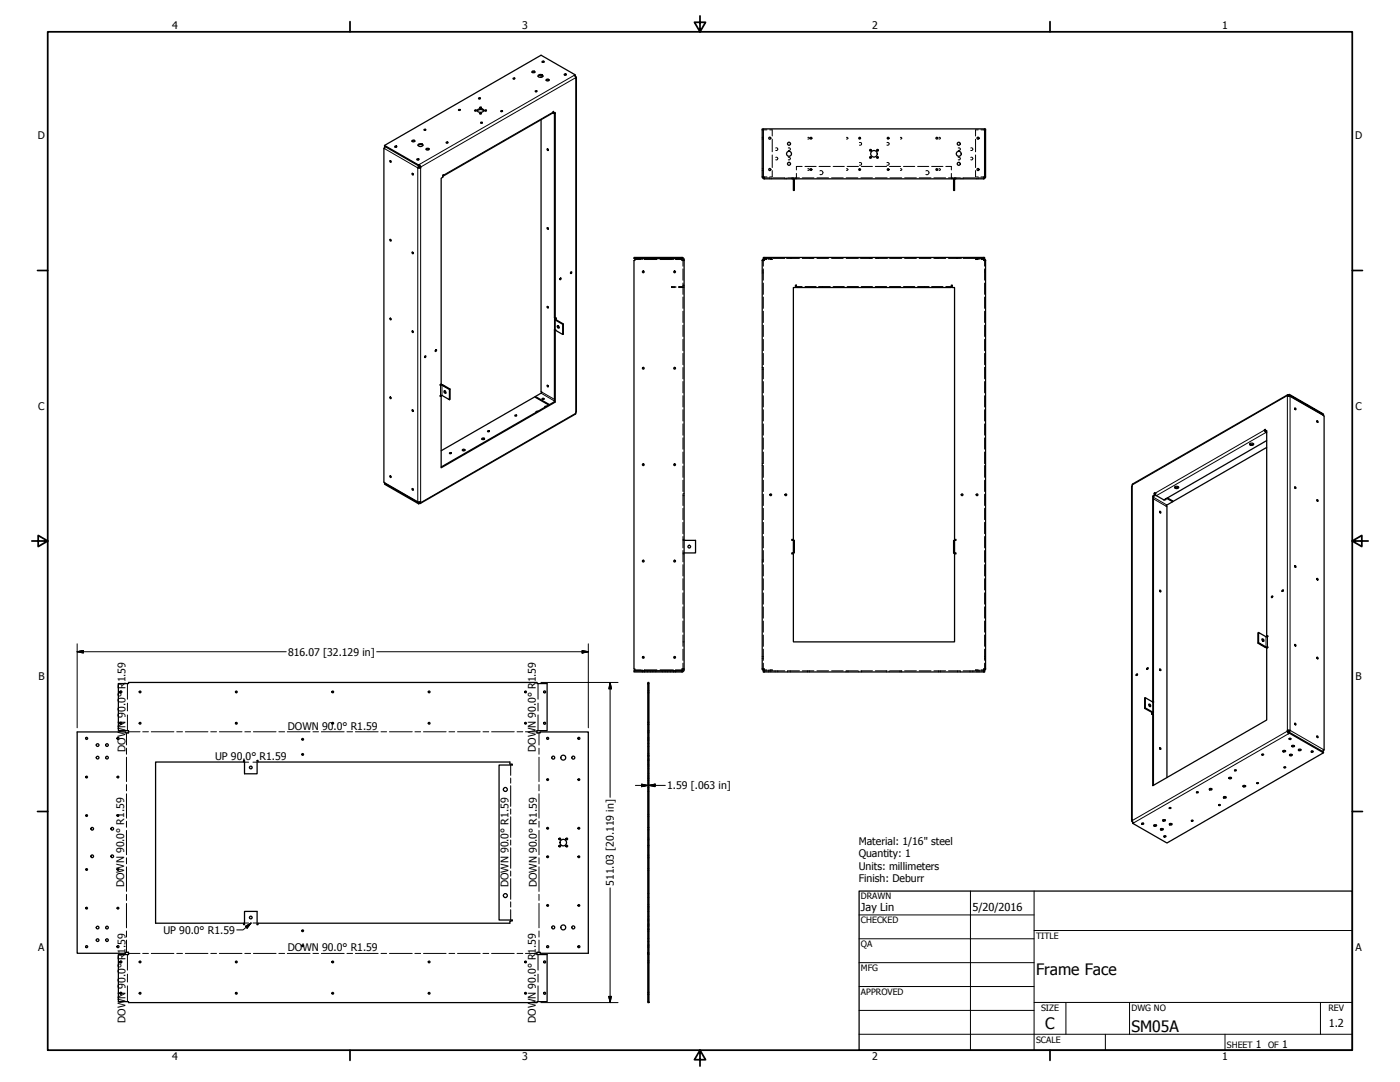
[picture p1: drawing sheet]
<svg xmlns="http://www.w3.org/2000/svg" width="559mm" height="432mm" viewBox="0 0 559 432" stroke-linecap="round" stroke-linejoin="round" font-family="sans-serif">
<!-- layer: Visible (ANSI) -->
<g fill="none" stroke="#000" stroke-width=".51">
<path d="M191.1 39.4h.5M191.1 39.1l.6 .1a.35 .35 0 0 1-.3 .3 .35 .35 0 0 1-.4-.3zM204.8 31.2h.7a.35 .35 0 0 1-.4 .4 .35 .35 0 0 1-.3-.4zM204.9 31.5h.5M212.3 28.6a.54 .54 0 0 1 .7-.3 .54 .54 0 0 1 .4 .7h-.9zM212.3 28.8h1.2M213.7 36.6h.5M214.8 30.5a1.29 1.29 0 0 1 1.9 0M214.8 30a.96 .96 0 0 1 1.1-.4 .96 .96 0 0 1 .7 .9 .98 .98 0 0 1-1.1 .4 .98 .98 0 0 1-.7-.9zM216 30.1v.8M216.4 24.5l.6-.1a.36 .36 0 0 1-.2 .5 .36 .36 0 0 1-.5-.3zM216.5 24.8h.5"/>
<path d="M218 32.1l.6-.2 .5 .2M218.1 31.7l1 .1a.52 .52 0 0 1-.5 .5 .52 .52 0 0 1-.5-.6zM225.3 29.9h.6zM229.6 29.8l-13.6-7.8-62.5 36M229.8 31v.4M153.2 59.2v133.2l.5 .5M153.8 58.5l-.3 .8-.3-.1 .3-.1M157.7 58.7h.6M157.7 58.3h.5a.36 .36 0 0 1-.2 .4 .36 .36 0 0 1-.5-.2zM164.4 56.1a.7 .7 0 0 1 1.2 .3 .7 .7 0 0 1-1.2-.3zM164.5 56.5h1M166.9 58a1.37 1.37 0 0 1 1.9 0"/>
<path d="M166.9 57.7a1.21 1.21 0 0 1 1.9 .3 1.15 1.15 0 0 1-2-.2zM169.4 51.9h.5M170.1 59.4a.58 .58 0 0 1 .6-.3 .58 .58 0 0 1 .4 .7l-.7 .1zM170.1 59.7h1.1M178.2 57h.5M183.1 44h.5M183.1 43.7h.5l.1 .2-.6 .2zM189.5 44.3h.6M190.6 44.3a1.63 1.63 0 0 1 2.4 0M190.6 43.8a1.34 1.34 0 0 1 1.4-.5 1.34 1.34 0 0 1 1 1 1.49 1.49 0 0 1-2.5-.3zM191.5 43.1h.5M191.5 45.4h.5"/>
<path d="M191.8 48.9l.5-.1 .2 .2-.5 .1zM192 49.1h.5M193.5 44.3h.6M199.9 44.3h.7a.35 .35 0 0 1-.4 .3 .35 .35 0 0 1-.3-.3zM200 44.5h.5M216 47.8v108.5l.2 .3-2.5 1.6v.4l5.3 3M218.6 59.4l-.3 .2 .1 .3h.5l-.3-.5 .3 .5M220.7 44.8l-.2 .3M221 45.3l.6-.4v82.2l.4-.3-.1 .4M221.3 45.1v81.8M304.2 51.8v18.8h.5M304.2 51.8h.5"/>
<path d="M304.7 51.4h-.5v.4M393 51.4h.4v.4h-.4M393 51.4v19.2h-.4v.8h-87.5M393 51.4h-88.3v19.2M393.4 51.8v18.8h-.4M155.7 64.1l.4 .3-.1 .4-.4-.4zM155.9 64.1l.2 .5M164.7 69.2l-.3 .1 .1 .4h.5l-.3-.5 .3 .5M166.4 63.5h.8a.39 .39 0 0 1-.4 .3 .39 .39 0 0 1-.4-.3zM167.1 65.8l-13.6-7.8v.4l13.6 7.8M167.1 63.8h-.6h.6M167.3 66h.1"/>
<path d="M167.6 66.2l-.3 .2M167.6 66.5v.4M167.9 66.7v.3M176.7 70.7l-.6 .4v82.1M304.2 70.6l.3 .5 .5 .3M304.6 70.6l.4 .4M304.7 70.6h.4v.8M316.3 71.4l.4 .4M316.7 71.8v4.2h.4v-4.2M316.9 71.4l.2 .4M380.6 71.8v4.2h.4v-4.2M380.7 71.4l-.1 .4"/>
<path d="M381.4 71.4l-.4 .4M393 70.6l-.4 .4M393.4 70.6l-.3 .5-.5 .3M155.7 95.5l.4 .3-.1 .4-.4-.4zM155.9 95.6l.2 .4M218.6 90.9l-.3 .1 .1 .3h.5l-.3-.4 .3 .4M164.7 100.6l-.3 .2 .1 .3h.5l-.3-.5 .3 .5M223.7 111l-.2 .4 .4-.5-.1 .6-.3-.1M227.8 108.6h.4l-.2 .6-.3-.1zM228 108.5l-.3 .5M272.2 102.7h-19.2v.4h19.2M272.2 102.7v.4"/>
<path d="M272.3 103.1l.4 .4M272.3 102.7l.5 .3 .2 .5v163.8l-.2 .6-.5 .3M272.6 103.6v.3M273 103.9h-.8v-.7h-18.8v.7h-.4v163.1h.4v.7h18.8v-.7h.8M304.2 103.9v163.1M305 103.6l-.4 .4M305 103.2l-.5 .2-.3 .6M305.1 103.1h-.4v-.4h.4v.9M305.1 103.6v.3h-.9M305.1 102.7h87.5M392.6 103.6l.4 .4M392.6 103.2l.6 .2 .2 .6"/>
<path d="M392.6 102.7h.4v.4h-.4M392.6 102.7v1.2h.8M393.4 103.9v163.1M155.6 127a.34 .34 0 0 1 .5 .2 .34 .34 0 0 1-.2 .4zM155.9 127l.2 .4M164.5 132.1l.4 .2-.1 .4zM164.7 132.1l.3 .4M174 139.6l-.3 .5 .4-.5a.36 .36 0 0 1 .1 .4 .36 .36 0 0 1-.5 .2v-.1M218.4 122.3l.4 .3v.3zM218.6 122.4l.3 .3M221.3 131.6v28.7l-45.2 26.1M221.6 127.7l3 1.7 .3-.1"/>
<path d="M221.9 127.6l3 1.7v4l-.3 .2-3-1.7v28.7l-45.5 26.2v-28.7M222.5 130a.53 .53 0 0 1 .6 .3 .53 .53 0 0 1-.2 .6l-.5-.4zM222.7 129.9l.5 .9M224.6 129.4v4.1M155.7 158.4l.4 .3-.2 .4-.3-.3zM155.9 158.5l.2 .4M169.7 142l.3 .3-.4 .4zM169.7 142l-.2 .5M176.7 153.5l2.9 1.8-.2 .1-3-1.7M177.2 156.1a.5 .5 0 0 1 .7 .2 .5 .5 0 0 1-.2 .7zM177.5 156l.5 .8M179.4 155.4v4.1l-3-1.7"/>
<path d="M179.6 155.3v4.1l-.2 .1M216.5 159.4h.5zM216.5 159h.5a.36 .36 0 0 1-.2 .4 .36 .36 0 0 1-.5-.2zM218.6 153.8l-.3 .1 .1 .3 .4 .2-.2-.6 .3 .4M513.8 157.9v.3M514.1 158.1l.6-.2 .2 .3M514.7 157.4l13.6 7.8v.3l-13.6-7.8M164.7 163.6h-.3l.1 .4 .3 .2-.1-.6 .3 .4M184.5 179.5a.54 .54 0 0 1 .6-.2 .54 .54 0 0 1 .4 .5l-.5 .2zM184.6 179.8h.9M192.3 175.1a.57 .57 0 0 1 .6-.3 .57 .57 0 0 1 .5 .5l-.6 .2zM192.3 175.3h1.1"/>
<path d="M194.6 172.1l.7-.1-.2 .3zM194.7 172.2h.5M205.6 165.6l.6 .3-.5 .1zM205.6 166h.5M214.7 164.1l-.6 .1-.2 .4M218.2 162.1l-.8 .1 .1 .4M219.3 161.5l-5.6-3.3-37.6 21.7M221.3 160.3l.3 .2M229.8 164.6v.3M498.8 177.2a.76 .76 0 0 1 .9-.5 .76 .76 0 0 1 .6 .8 .85 .85 0 0 1-1.5-.3zM498.9 177.1l.5 .3 1-.3M505 172.1l.6-.3v82.1l.4-.2-.1 .4"/>
<path d="M505.3 172.6l.3 .2M505.6 172.1l-.3 .2 .3 .2M505.6 175.8l-41 23.7M505.6 178.6l-37.5 21.6-2.5-1.3M516.8 163l.2 .4-.2-.5a.37 .37 0 0 1 .4 .1 .37 .37 0 0 1-.1 .5l-.1-.1M525.6 168.1l.2 .4-.2-.5a.35 .35 0 0 1 .4 .1 .35 .35 0 0 1 0 .5l-.2-.1M528.1 165.5l.4 .6v133.2M528.3 165.5l-.2 .1M153.5 192.9v.3l13.6 7.8M153.5 192.8l13.6 7.9M155.6 190h.4v.6zM155.9 189.9l.2 .5"/>
<path d="M164.7 195l-.3 .1 .1 .4 .4 .1-.2-.6 .3 .5M179.5 181h.5M451.9 193.5v.4M460.1 198l.3 .1M460.7 197.6l-.6 .4v82.2l-3-1.8-.2 .2v4.1l3 1.7M461 197.8l-.6 .3v82.2M461.6 197.8l3 1.7M465.2 199.1l.1 .3-.7 .1M465.3 199.1l-.2 .1M466 198.7l2.1 1.2v.3l-2.6 1.7 .3 .3v108.1M468.9 194.4l.4 .2 1.1-.2M468.9 194.4a.78 .78 0 0 1 .9-.4 .78 .78 0 0 1 .5 .8 .85 .85 0 0 1-1.4-.4z"/>
<path d="M516.8 194.5l.2 .4-.2-.5a.35 .35 0 0 1 .4 .1 .35 .35 0 0 1-.1 .4h-.1M525.6 199.6l.2 .4M525.6 199.5a.32 .32 0 0 1 .4 .1 .32 .32 0 0 1-.2 .4zM167.6 200.3v.1M167.6 200.4l-.3 .1M167.9 200.2v.4M273 215.6h4.6v5.1h-4.6M316.7 215.6h-.7v-.3h.7v-100.6h.8v-.9h.4v.9h61.8v-.9h.4v.9h.9v100.6h.6v.3h-.6M316.7 215.6h.4v5.1h-.4zM380.6 215.6h.4v5.1h-.4zM462.9 204.3l.2 .4-.2-.5a.35 .35 0 0 1 .4 .1 .35 .35 0 0 1-.1 .4h-.1M316.7 220.7h-.7v.3h.7v35.2h64.3v-35.2h.6v-.3h-.6"/>
<path d="M462.9 235.7l.2 .5-.2-.6a.32 .32 0 0 1 .4 .1 .32 .32 0 0 1-.2 .5M508 238l-.3 .4M512.3 235.6l-.3 .4M516.8 225.9l.2 .5-.2-.6a.32 .32 0 0 1 .4 .1 .32 .32 0 0 1-.2 .5M525.6 231l.2 .5-.2-.6a.35 .35 0 0 1 .4 .1 .35 .35 0 0 1 0 .5h-.2M502.3 252.4l-.2 .1v4.2M503.7 255.1l.5 .9M503.7 255a.48 .48 0 0 1 .7 .3 .48 .48 0 0 1-.3 .6zM505.3 258.2l-3-1.7-.2 .2 2.9 1.7M505.3 254.1l-3-1.7v4.1M505.6 258.7v28.6l-45.5 26.3v-28.7M516.8 257.4l.2 .4-.2-.6a.35 .35 0 0 1 .4 .2 .35 .35 0 0 1-.1 .4h-.1"/>
<path d="M47.2 272.8h4.1v-.4h163v.4h4.1v18.8h-4.1v.9h1.3v-.4h19.2v88.3h-19.2v-.4h-1.3v.9h4.1v18.8h-4.1v.4h-163v-.4h-4.1v-18.8h4.1v-.9h-1.3v.4h-19.2v-88.3h19.2v.4h1.3v-.9h-4.1zM253 267.7h19.2v.5h-19.2zM258.6 272.8h.4v18.8h-.4zM258.6 272.8v-.4h.4v.4M272.6 267v.3M272.7 267.4l-.4 .4M304.2 266.9l.3 .6 .5 .2h-.3v.5h88.3v-.5h-.4M304.2 267h.9v1.2M304.6 266.9l.4 .4M393 266.9l-.4 .4M393.4 266.9l-.3 .6-.5 .2M393.4 267h-.8v1.2"/>
<path d="M454 269.1l-.2 .5M457.1 278.4v4.1M458.3 266.6l-.3 .5M462.9 267.1l.2 .5-.2-.6a.35 .35 0 0 1 .4 .1 .35 .35 0 0 1-.1 .5h-.1M525.6 262.4l.2 .5-.2-.6a.37 .37 0 0 1 .5 .2 .37 .37 0 0 1-.1 .5l-.2-.1M258.6 292.1h.4v88.3h-.4zM258.6 291.6v.5M259 291.6v.5M456.9 282.7l.2-.2 3 1.7M458.5 281.1l.5 .9M458.6 281.1a.47 .47 0 0 1 .6 .2 .47 .47 0 0 1-.3 .6zM460.4 285.1v28.3"/>
<path d="M462.9 298.6l.2 .4-.2-.6a.37 .37 0 0 1 .4 .2 .37 .37 0 0 1-.1 .5l-.1-.1M512.1 299.7a.51 .51 0 0 1 .6-.3 .51 .51 0 0 1 .3 .6h-.8zM512.1 299.6h1M513.8 291.5v.3M514.1 291.7v.3M514.6 294.7h.6M514.7 291.7l-.5 .5M514.7 292.6l13.6 7.8-62.5 36-13.6-7.8M514.7 292.3l13.6 7.8v.3M515.6 297.6h1M515.7 297.5l.9 .1a.48 .48 0 0 1-.5 .5 .48 .48 0 0 1-.5-.5zM516.8 288.8l.2 .4-.2-.5a.37 .37 0 0 1 .4 .1 .37 .37 0 0 1-.1 .5l-.1-.1"/>
<path d="M518.3 299.1h.9M518.4 299l.8 .1a.48 .48 0 0 1-.4 .5 .48 .48 0 0 1-.5-.5zM523.4 299.8h.7a.32 .32 0 0 1-.4 .4 .32 .32 0 0 1-.3-.4zM524 299.8h-.6h.7M525.6 293.9l.2 .4-.2-.5a.37 .37 0 0 1 .5 .1 .37 .37 0 0 1-.1 .5l-.2-.1M528.2 299.4l.3-.1-.2-.2-.4 .8M62.1 304.1h35.1v-.6h.4v5.3h5v-5.3h.4v.6h100.5v.8h1v.4h-5.3v61.9h5.3v.3h-1v.9h-100.5v.6h-.4v-5.3h-5v5.3h-.4v-.6h-35.1zM477.6 316h.6M482.7 314.8h1M482.9 314.7l.8 .1a.48 .48 0 0 1-.5 .5 .48 .48 0 0 1-.5-.5zM488.4 318.1h.9M488.4 318.1a.52 .52 0 0 1 .6-.3 .52 .52 0 0 1 .3 .7h-.9z"/>
<path d="M490.5 310.3h1a.51 .51 0 0 1-.5 .5 .51 .51 0 0 1-.5-.5zM490.5 310.3h1M492.9 307.3h.4M496.1 313.6a.51 .51 0 0 1 .6-.2 .51 .51 0 0 1 .4 .5l-.7 .2zM496.2 313.6h.9M501.7 312.4h.5M503.6 301.1h.7a.36 .36 0 0 1-.3 .3 .36 .36 0 0 1-.4-.3zM503.7 301h.6M512.6 306.1h.5M512.6 306.1l.3-.1 .3 .3-.4 .2zM514.7 301.1h1M514.7 301.2a.51 .51 0 0 1 .6-.3 .51 .51 0 0 1 .4 .6l-.8 .1z"/>
<path d="M451.9 327.1v.4M455.7 328.7l.8-.1a.38 .38 0 0 1-.4 .4 .38 .38 0 0 1-.4-.3zM455.8 328.5h.6zM460.6 329.3a.51 .51 0 0 1 .6-.3 .51 .51 0 0 1 .3 .6l-.6 .2zM460.6 329.2h1M463.2 330.8h1M463.2 330.8a.51 .51 0 0 1 .6-.2 .51 .51 0 0 1 .4 .6h-.8zM464.1 327.2h1M464.2 327.2h.9a.48 .48 0 0 1-.5 .5 .48 .48 0 0 1-.5-.4zM464.6 333.8l.7-.1a.38 .38 0 0 1-.3 .4 .38 .38 0 0 1-.4-.3zM464.6 333.7h.7M464.7 333.6h.6"/>
<path d="M466.7 322.3h.5l.2 .3h-.7zM466.8 322.3h.4M466.8 328.7h.9M466.9 328.7h.8a.48 .48 0 0 1-.4 .5 .48 .48 0 0 1-.5-.4zM475.6 327.4h.5M486.5 321.1h.5M258.6 399.7h.4v.4h-.4zM258.6 399.7v-18.8h.4v18.8M258.6 380.4v.5M259 380.4v.5"/>
<circle cx="213.9" cy="36.4" r=".33"/>
<circle cx="225.5" cy="29.7" r=".37"/>
<circle cx="169.5" cy="51.7" r=".33"/>
<circle cx="178.4" cy="56.8" r=".33"/>
<circle cx="189.7" cy="44" r=".33"/>
<circle cx="191.7" cy="45.2" r=".34"/>
<circle cx="191.7" cy="42.9" r=".34"/>
<circle cx="193.7" cy="44" r=".33"/>
<circle cx="307.2" cy="55.1" r=".41"/>
<circle cx="314.9" cy="57.4" r=".6"/>
<circle cx="323.7" cy="55.1" r=".35"/>
<circle cx="343.1" cy="55.1" r=".35"/>
<circle cx="347.4" cy="60" r=".35"/>
<circle cx="350.2" cy="60" r=".35"/>
<circle cx="354.5" cy="55.1" r=".35"/>
<circle cx="373.9" cy="55.1" r=".35"/>
<circle cx="382.7" cy="57.4" r=".6"/>
<circle cx="390.4" cy="55.1" r=".41"/>
<circle cx="307.2" cy="67.7" r=".41"/>
<circle cx="314.9" cy="61.4" r=".98"/>
<circle cx="314.9" cy="65.4" r=".6"/>
<circle cx="323.7" cy="67.7" r=".35"/>
<circle cx="343.1" cy="67.7" r=".35"/>
<circle cx="347.4" cy="62.8" r=".35"/>
<circle cx="348.8" cy="61.4" r="1.3"/>
<circle cx="350.2" cy="62.8" r=".35"/>
<circle cx="354.5" cy="67.7" r=".35"/>
<circle cx="373.9" cy="67.7" r=".35"/>
<circle cx="382.7" cy="61.4" r=".98"/>
<circle cx="382.7" cy="65.4" r=".6"/>
<circle cx="390.4" cy="67.7" r=".41"/>
<circle cx="256.8" cy="108.5" r=".35"/>
<circle cx="269.3" cy="108.5" r=".35"/>
<circle cx="256.8" cy="147" r=".35"/>
<circle cx="269.3" cy="147" r=".35"/>
<circle cx="179.7" cy="180.8" r=".33"/>
<circle cx="256.8" cy="185.5" r=".35"/>
<circle cx="269.3" cy="185.5" r=".35"/>
<circle cx="307.6" cy="197.5" r=".35"/>
<circle cx="313.7" cy="197.5" r=".35"/>
<circle cx="384" cy="197.5" r=".35"/>
<circle cx="390" cy="197.5" r=".35"/>
<circle cx="275.1" cy="218.2" r=".54"/>
<circle cx="256.8" cy="223.9" r=".35"/>
<circle cx="269.3" cy="223.9" r=".35"/>
<circle cx="507.7" cy="238.1" r=".3"/>
<circle cx="511.9" cy="235.7" r=".32"/>
<circle cx="48.2" cy="276.1" r=".41"/>
<circle cx="55.9" cy="276.1" r=".35"/>
<circle cx="94.3" cy="276.1" r=".35"/>
<circle cx="132.8" cy="276.1" r=".35"/>
<circle cx="171.3" cy="276.1" r=".35"/>
<circle cx="209.8" cy="276.1" r=".35"/>
<circle cx="217.4" cy="276.1" r=".41"/>
<circle cx="256.8" cy="262.4" r=".35"/>
<circle cx="269.3" cy="262.4" r=".35"/>
<circle cx="453.7" cy="269.2" r=".32"/>
<circle cx="457.9" cy="266.7" r=".32"/>
<circle cx="34.6" cy="294.7" r=".41"/>
<circle cx="39" cy="297.3" r=".54"/>
<circle cx="42.7" cy="297.3" r=".54"/>
<circle cx="47.1" cy="294.7" r=".41"/>
<circle cx="48.2" cy="288.6" r=".41"/>
<circle cx="55.9" cy="288.6" r=".35"/>
<circle cx="94.3" cy="288.6" r=".35"/>
<circle cx="120.8" cy="295.1" r=".35"/>
<circle cx="132.8" cy="288.6" r=".35"/>
<circle cx="171.3" cy="288.6" r=".35"/>
<circle cx="209.8" cy="288.6" r=".35"/>
<circle cx="217.4" cy="288.6" r=".41"/>
<circle cx="218.6" cy="294.7" r=".41"/>
<circle cx="231" cy="294.7" r=".41"/>
<circle cx="514.9" cy="294.9" r=".36"/>
<circle cx="34.6" cy="310.1" r=".35"/>
<circle cx="39" cy="302.4" r=".54"/>
<circle cx="42.7" cy="302.4" r=".54"/>
<circle cx="47.1" cy="310.1" r=".35"/>
<circle cx="100.1" cy="306.3" r=".54"/>
<circle cx="120.8" cy="301.1" r=".35"/>
<circle cx="201.7" cy="315.1" r=".79"/>
<circle cx="218.6" cy="311.1" r=".35"/>
<circle cx="220.8" cy="302.4" r=".6"/>
<circle cx="224.8" cy="302.4" r=".98"/>
<circle cx="228.8" cy="302.4" r=".6"/>
<circle cx="231" cy="311.1" r=".35"/>
<circle cx="478" cy="316.2" r=".33"/>
<circle cx="493.1" cy="307.5" r=".33"/>
<circle cx="502" cy="312.6" r=".33"/>
<circle cx="34.6" cy="325.5" r=".35"/>
<circle cx="36.8" cy="330.7" r=".54"/>
<circle cx="44.8" cy="330.7" r=".54"/>
<circle cx="47.1" cy="325.5" r=".35"/>
<circle cx="218.6" cy="330.5" r=".35"/>
<circle cx="223.4" cy="334.8" r=".35"/>
<circle cx="223.4" cy="337.7" r=".35"/>
<circle cx="224.8" cy="336.3" r="1.3"/>
<circle cx="226.2" cy="334.8" r=".35"/>
<circle cx="226.2" cy="337.7" r=".35"/>
<circle cx="231" cy="330.5" r=".35"/>
<circle cx="475.9" cy="327.6" r=".34"/>
<circle cx="486.8" cy="321.3" r=".33"/>
<circle cx="34.6" cy="347" r=".35"/>
<circle cx="36.8" cy="341.7" r=".54"/>
<circle cx="44.8" cy="341.7" r=".54"/>
<circle cx="47.1" cy="347" r=".35"/>
<circle cx="201.7" cy="357.4" r=".79"/>
<circle cx="218.6" cy="341.9" r=".35"/>
<circle cx="231" cy="341.9" r=".35"/>
<circle cx="34.6" cy="362.4" r=".35"/>
<circle cx="34.6" cy="377.8" r=".41"/>
<circle cx="39" cy="370.2" r=".54"/>
<circle cx="39" cy="375.2" r=".54"/>
<circle cx="42.7" cy="375.2" r=".54"/>
<circle cx="42.7" cy="370.2" r=".54"/>
<circle cx="47.1" cy="362.4" r=".35"/>
<circle cx="47.1" cy="377.8" r=".41"/>
<circle cx="100.1" cy="366.2" r=".54"/>
<circle cx="120.8" cy="377.4" r=".35"/>
<circle cx="120.8" cy="371.4" r=".35"/>
<circle cx="218.6" cy="361.3" r=".35"/>
<circle cx="218.6" cy="377.8" r=".41"/>
<circle cx="220.8" cy="370.1" r=".6"/>
<circle cx="224.8" cy="370.1" r=".98"/>
<circle cx="228.8" cy="370.1" r=".6"/>
<circle cx="231" cy="361.3" r=".35"/>
<circle cx="231" cy="377.8" r=".41"/>
<circle cx="48.2" cy="383.9" r=".41"/>
<circle cx="48.2" cy="396.4" r=".41"/>
<circle cx="55.9" cy="396.4" r=".35"/>
<circle cx="55.9" cy="383.9" r=".35"/>
<circle cx="94.3" cy="396.4" r=".35"/>
<circle cx="94.3" cy="383.9" r=".35"/>
<circle cx="132.8" cy="396.4" r=".35"/>
<circle cx="132.8" cy="383.9" r=".35"/>
<circle cx="171.3" cy="383.9" r=".35"/>
<circle cx="171.3" cy="396.4" r=".35"/>
<circle cx="209.8" cy="396.4" r=".35"/>
<circle cx="209.8" cy="383.9" r=".35"/>
<circle cx="217.4" cy="383.9" r=".41"/>
<circle cx="217.4" cy="396.4" r=".41"/>
</g>
<!-- layer: Hidden (ANSI) -->
<g fill="none" stroke="#000" stroke-width=".4">
<path d="M304.2 55.5h.2M304.2 54.8h.2M304.5 55.5h.2M304.5 54.8h.2M304.7 51.8h.1M304.9 51.8h1.2M307.2 51.8h1v2.5M308.2 55.6v5M309.6 59.1a.55 .55 0 0 1 .9 .4 .55 .55 0 0 1-.9 .5M314.6 59.1a.55 .55 0 0 1 .9 .4 .55 .55 0 0 1-.9 .5M322.5 54.9v-.1a.38 .38 0 0 1 .5 .4 .38 .38 0 0 1-.5 .3M337.9 54.9a.37 .37 0 0 1 .6 .3 .37 .37 0 0 1-.6 .3"/>
<path d="M343 56.9a.59 .59 0 0 1 .9 .5 .59 .59 0 0 1-.9 .5M354 56.9a.59 .59 0 0 1 .9 .5 .59 .59 0 0 1-.9 .5M359.4 54.9a.35 .35 0 0 1 .5 .2 .35 .35 0 0 1-.3 .4h-.2M374.8 54.9a.37 .37 0 0 1 .5 .3 .37 .37 0 0 1-.5 .3M382.5 59.1a.55 .55 0 0 1 .8 .4 .55 .55 0 0 1-.8 .5M387.5 59.1a.55 .55 0 0 1 .8 .4 .55 .55 0 0 1-.8 .5M389.4 55.6v5M390.5 51.8h-1.1v2.5M391.5 51.8h1.2M392.9 51.8h.1M393 55.5h.1M393 54.8h.1"/>
<path d="M393.3 55.5h.1M393.3 54.8h.1M304.2 68h.2M304.2 67.3h.2M304.5 68h.2M304.5 67.3h.2M305.1 71h2.3M305.1 70.6h1M307.3 71v.1M307.3 71.2v.2M308 71v.1M308 71.2v.2"/>
<path d="M308.2 61.8v5.1M308.2 68.1v2.5h-1M308.5 71h4.7M309.6 62.8a.55 .55 0 0 1 .9 .5 .55 .55 0 0 1-.9 .5M313.3 71v.1M313.3 71.2v.2M314 71v.1M314 71.2v.2M314.4 71h4.7M314.6 62.8a.55 .55 0 0 1 .9 .5 .55 .55 0 0 1-.9 .5M316 71v.1M316 71.2v.2"/>
<path d="M316.3 71l.2 .1M316.7 71v.1M316.7 71.2v.2M316.7 74h.1M316.7 73h.1M316.8 71.2l.1 .2M316.9 74h.2M316.9 73h.2M317.5 71v.1M317.5 71.2v.2M317.9 70.9v.2M317.9 69.2v1.5"/>
<path d="M317.9 71.2v.2M320.2 66.4h-2.3v1.4M320.2 71h4.7M321.3 66.4h4.5M322.5 67.3a.36 .36 0 0 1 .5 .4 .36 .36 0 0 1-.5 .2M326.1 71h4.6M326.9 66.4h4.5M327.3 68.2a.81 .81 0 0 1 1.2 .7 .81 .81 0 0 1-1.2 .7M331.9 71h4.6M332.5 66.4h4.5M337.8 71h4.6M337.9 67.3a.37 .37 0 0 1 .6 .3 .37 .37 0 0 1-.6 .3"/>
<path d="M338.1 66.4h4.5M343 64.9a.59 .59 0 0 1 .9 .5 .59 .59 0 0 1-.9 .5M343.6 71h4.6M343.8 66.4h4.4M349.4 66.4h4.5M349.4 71h4.7M354 64.9a.59 .59 0 0 1 .9 .5 .59 .59 0 0 1-.9 .5M355 66.4h4.5M355.2 71h4.7M359.4 67.3a.37 .37 0 0 1 .5 .4 .37 .37 0 0 1-.5 .3v-.1M360.6 66.4h4.5M361.1 71h4.7"/>
<path d="M366.3 66.4h4.4M366.9 71h4.7M369.6 68.2a.81 .81 0 0 1 1.2 .7 .81 .81 0 0 1-1.2 .7M371.9 66.4h4.5M372.7 71h4.7M374.8 67.3a.37 .37 0 0 1 .5 .3 .37 .37 0 0 1-.5 .3M377.5 66.4h2.2v1.4M378.6 71h4.7M379.7 69.2v1.5M379.7 70.9v.2M379.7 71.2v.2M380.1 71v.1"/>
<path d="M380.1 71.2v.2M380.6 74h.1M380.6 73h.1M380.9 71.2l-.2 .2M380.9 74h.1M380.9 73h.1M381 71v.1M381 71.2v.2M381.4 71l-.3 .1M381.6 71v.1M381.6 71.2v.2M382.5 62.8a.55 .55 0 0 1 .8 .5 .55 .55 0 0 1-.8 .5"/>
<path d="M383.6 71v.1M383.6 71.2v.2M384.4 71v.1M384.4 71.2v.2M384.4 71h4.7M387.5 62.8a.55 .55 0 0 1 .8 .5 .55 .55 0 0 1-.8 .5M389.4 61.8v5.1M389.4 68.1v2.5h1.1M389.6 71v.1M389.6 71.2v.2M390.3 71h2.3M390.4 71v.1"/>
<path d="M390.4 71.2v.2M391.5 70.6h1.1M393 68h.1M393 67.3h.1M393.3 68h.1M393.3 67.3h.1M253.4 103.6h2.6M256.3 102.7v.2M256.3 103v.3M256.3 103.4v.2M256.4 102.7v.2M256.4 103v.1"/>
<path d="M257.2 103.4l5 .2M257.2 102.7v.2M257.2 103v.3M258.4 102.7v.2M258.4 103v.1M259.7 102.7v.2M259.7 103v.1M261.2 102.7v.2M261.2 103v.1M261.7 102.7v.2M261.7 103v.1M262 102.7v.2"/>
<path d="M262 103v.1M263.5 103.6h5M264 102.7v.2M264 103v.1M264.1 102.7v.2M264.1 103v.1M264.3 102.7v.2M264.3 103v.1M264.8 102.7v.2M264.8 103v.1M266.4 102.7v.2M266.4 103v.1"/>
<path d="M267.7 102.7v.2M267.7 103v.1M268 114.6l1.4 .1M268.9 102.7v.2M268.9 103v.3M268.9 103.4v.2M268.9 103v.1M269.4 114.4l-1.4 .1M269.7 103.4l2.5 .2M269.7 102.7v.2M269.7 103v.3M269.7 114.4v.1"/>
<path d="M269.7 114.6v.1M271.3 114.4v.1M271.3 114.6v.1M272.4 114.3l-1.6 .1M272.6 114.6l-1.8 .1M272.6 114v.2M272.6 113.8h.2M272.6 114.7h.2M272.6 103.9v2.3M272.6 107.3v4.5M272.6 113v4.5M272.6 118.6v4.5"/>
<path d="M272.9 113.8h.1M272.9 114.7h.1M273 114l-.1 .4M304.2 108.9h.2M304.2 108.1h.2M304.5 108.9h.2M304.5 108.1h.2M304.7 103.9v2.3M304.7 107.3v4.5M304.7 113v4.5M304.7 118.6v4.5M305.1 103.1h2.3"/>
<path d="M305.1 103.2h1M305.1 103.6h1M306.8 102.7v.2M306.8 103v.3M306.8 103.4v.2M307.2 103.2l1 .1M307.7 102.7v.2M307.7 103v.3M307.7 103.4v.2M308.2 103.4l-1 .2M308.5 103.1h4.7M313.9 102.7v.2"/>
<path d="M313.9 103v.1M314.3 102.7v.2M314.3 103v.1M314.4 103.1h4.7M315.6 102.7v.2M315.6 103v.1M316 102.7v.2M316 103v.1M317.9 114.4h2.3M320.2 103.1h4.7M321.3 114.4h4.5M323.3 102.7v.2"/>
<path d="M323.3 103v.1M324.1 102.7v.2M324.1 103v.1M326.1 103.1h4.6M326.8 114.4v.1M326.8 114.6v.1M326.9 114.4h4.5M328.5 114.4v.1M328.5 114.6v.1M331.9 103.1h4.6M332.5 114.4h4.5M337.8 103.1h4.6"/>
<path d="M338.1 114.4h4.5M342.8 102.7v.2M342.8 103v.1M343.5 103l4.7 .1M343.5 102.7v.2M343.8 114.4h4.4M347 102.7v.2M347 103v.1M347.5 102.7v.2M347.5 103v.1M347.8 102.7v.2M347.8 103v.1"/>
<path d="M349.4 114.4h4.5M349.4 103.1h4.7M349.9 102.7v.2M349.9 103v.1M350.1 102.7v.2M350.1 103v.1M350.6 102.7v.2M350.6 103v.1M354.1 102.7v.2M354.1 103v.1M354.9 102.7v.2M354.9 103v.1"/>
<path d="M355 114.4h4.5M355.2 103.1h4.7M360.6 114.4h4.5M361.1 103.1h4.7M366.3 114.4h4.4M366.9 103.1h4.7M369.2 114.4v.1M369.2 114.6v.1M370.8 114.4v.1M370.8 114.6v.1M371.9 114.4h4.5M372.7 103.1h4.7"/>
<path d="M373.6 102.7v.2M373.6 103v.1M374.3 102.7v.2M374.3 103v.1M377.5 114.4h2.2M378.6 103.1h4.7M381.7 102.7v.2M381.7 103v.1M382.1 102.7v.2M382.1 103v.1M383.3 102.7v.2M383.3 103v.1"/>
<path d="M383.7 102.7v.2M383.7 103v.1M384.4 103.1h4.7M389.4 103.4l1.1 .2M390 102.7v.2M390 103v.3M390 103.4v.2M390.3 103.1h2.3M390.5 103.2l-1.1 .1M390.8 102.7v.2M390.8 103v.3M390.8 103.4v.2"/>
<path d="M391.5 103.2h1.1M391.5 103.6h1.1M393 103.9v2.3M393 107.3v4.5M393 113v4.5M393 118.6v4.5M393 108.9h.1M393 108.1h.1M393.3 108.9h.1M393.3 108.1h.1M272.6 124.2v4.5M272.6 129.8v4.5"/>
<path d="M272.6 135.4v4.6M304.7 124.2v4.5M304.7 129.8v4.5M304.7 135.4v4.6M393 124.2v4.5M393 129.8v4.5M393 135.4v4.6M272.6 141v4.5M272.6 146.7v4.5M272.6 152.3v4.5M272.6 157.9v4.5M304.2 147.4h.2"/>
<path d="M304.2 146.6h.2M304.5 147.4h.2M304.5 146.6h.2M304.7 141v4.5M304.7 146.7v4.5M304.7 152.3v4.5M304.7 157.9v4.5M393 141v4.5M393 146.7v4.5M393 152.3v4.5M393 157.9v4.5M393 147.4h.1"/>
<path d="M393 146.6h.1M393.3 147.4h.1M393.3 146.6h.1M272.6 163.5v4.5M272.6 169.2v4.5M272.6 174.8v4.5M304.7 163.5v4.5M304.7 169.2v4.5M304.7 174.8v4.5M393 163.5v4.5M393 169.2v4.5M393 174.8v4.5"/>
<path d="M272.6 180.4v4.5M272.6 186v4.5M272.6 191.6v4.6M272.6 197.2v4.5M272.6 197.8h.2M272.6 197h.2M272.9 197.8h.1M272.9 197h.1M304.2 185.8h.2M304.2 185h.2M304.5 185.8h.2M304.5 185h.2"/>
<path d="M304.7 180.4v4.5M304.7 186v4.5M304.7 191.6v4.6M304.7 197.2v4.5M393 180.4v4.5M393 186v4.5M393 191.6v4.6M393 197.2v4.5M393 185.8h.1M393 185h.1M393.3 185.8h.1M393.3 185h.1"/>
<path d="M272.6 202.9v4.5M272.6 208.5v4.5M272.6 214.1v4.5M272.6 219.7v4.5M272.6 215.6h.2M272.6 215.3h.2M272.9 215.6h.1M272.9 215.3h.1M304.7 202.9v4.5M304.7 208.5v4.5M304.7 214.1v4.5M304.7 219.7v4.5"/>
<path d="M316.7 218.7h.1M316.7 217.6h.1M316.9 218.7h.2M316.9 217.6h.2M380.6 218.7h.1M380.6 217.6h.1M380.9 218.7h.1M380.9 217.6h.1M393 202.9v4.5M393 208.5v4.5M393 214.1v4.5M393 219.7v4.5"/>
<path d="M272.6 225.4v4.5M272.6 230.9v4.6M272.6 236.6v4.5M272.6 220.7h.2M272.6 221h.2M272.9 220.7h.1M272.9 221h.1M304.2 224.3h.2M304.2 223.5h.2M304.5 224.3h.2M304.5 223.5h.2M304.7 225.4v4.5"/>
<path d="M304.7 230.9v4.6M304.7 236.6v4.5M393 225.4v4.5M393 230.9v4.6M393 236.6v4.5M393 224.3h.1M393 223.5h.1M393.3 224.3h.1M393.3 223.5h.1M272.6 242.2v4.5M272.6 247.8v4.5M272.6 253.4v4.5"/>
<path d="M272.6 259.1v4.4M272.6 256.2h.2M272.9 256.2h.1M304.7 242.2v4.5M304.7 247.8v4.5M304.7 253.4v4.5M304.7 259.1v4.4M393 242.2v4.5M393 247.8v4.5M393 253.4v4.5M393 259.1v4.4M253.4 267.3h2.6"/>
<path d="M256.3 267.3v.2M256.3 267.6v.3M256.3 268v.2M256.4 267.7v.2M256.4 268v.2M257.2 267.6v.3M257.2 268v.2M258.4 267.7v.2M258.4 268v.2M258.6 276.5h.2M258.6 275.7h.2M258.9 276.5h.1"/>
<path d="M258.9 275.7h.1M259.6 267.7v.2M259.6 268v.2M260.6 267.7v.2M260.6 268v.2M261.7 267.7v.2M261.7 268v.2M262.2 267.3l-5 .2M263.5 267.3h5M264.4 267.7v.2M264.4 268v.2M265.5 267.7v.2"/>
<path d="M265.5 268v.2M266.4 267.7v.2M266.4 268v.2M267.6 267.7v.2M267.6 268v.2M268.9 267.3v.2M268.9 267.6v.3M268.9 268v.2M268.9 267.7v.2M269.7 267.6v.3M269.7 268v.2M272.2 267.3l-2.5 .2"/>
<path d="M272.6 264.7v2.3M304.2 262.8h.2M304.2 262h.2M304.5 262.8h.2M304.5 262h.2M304.7 264.7v2.3M305.1 267.3h1M306.8 267.3v.2M306.8 267.6v.3M306.8 268v.2M307.2 267.3l1 .2M307.7 267.3v.2"/>
<path d="M307.7 267.6v.3M307.7 268v.2M308.2 267.6l-3.1 .1M308.5 267.7h4.7M309.4 267.7v.2M309.4 268v.2M310.5 267.7v.2M310.5 268v.2M314.3 267.7v.2M314.3 268v.2M314.4 267.7h4.7M315.5 267.7v.2"/>
<path d="M315.5 268v.2M320.2 267.7h4.7M322.3 267.7v.2M322.3 268v.2M323 267.7v.2M323 268v.2M326.1 267.7h4.6M331.9 267.7h4.6M337.7 267.7v.2M337.7 268v.2M337.8 267.7h4.6M338.5 267.7v.2"/>
<path d="M338.5 268v.2M342.8 267.7v.2M342.8 268v.2M343.6 267.7h4.6M343.9 267.7v.2M343.9 268v.2M349.4 267.7h4.7M353.8 267.7v.2M353.8 268v.2M354.9 267.7v.2M354.9 268v.2M355.2 267.7l4.7 .2"/>
<path d="M359.2 267.7v.2M359.2 268v.2M359.9 268v.2M361.1 267.7h4.7M366.9 267.7h4.7M372.7 267.7h4.7M374.6 267.7v.2M374.6 268v.2M375.3 267.7v.2M375.3 268v.2M378.6 267.7l4.7 .2M382.2 267.7v.2"/>
<path d="M382.2 268v.2M383.3 268v.2M384.4 267.7h4.7M387.2 267.7v.2M387.2 268v.2M388.3 267.7v.2M388.3 268v.2M389.4 267.6l1.1 .1M390 267.3v.2M390 267.6v.3M390 268v.2M390.3 267.7h2.3"/>
<path d="M390.5 267.3l-1.1 .2M390.8 267.3v.2M390.8 267.6v.3M390.8 268v.2M391.5 267.3h1.1M393 264.7v2.3M393 262.8h.1M393 262h.1M393.3 262.8h.1M393.3 262h.1M258.6 292.5h.2M258.6 289h.2"/>
<path d="M258.6 288.2h.2M258.6 294.3h.2M258.6 295.1h.2M258.6 289.1h.2M258.6 296.7h.2M258.6 297.9h.2M258.6 294.7h.2M258.6 295.5h.2M258.9 292.5h.1M258.9 289h.1M258.9 288.2h.1M258.9 294.3h.1"/>
<path d="M258.9 295.1h.1M258.9 289.1h.1M258.9 296.7h.1M258.9 297.9h.1M258.9 294.7h.1M258.9 295.5h.1M258.6 305.3h.2M258.6 304.9h.2M258.6 304.1h.2M258.6 308.8h.2M258.6 303.4h.2M258.6 314.3h.2"/>
<path d="M258.6 315.9h.2M258.6 301.8h.2M258.6 303h.2M258.6 301.4h.2M258.6 302.9h.2M258.6 309.7h.2M258.6 310.5h.2M258.6 306.8h.2M258.6 305.8h.2M258.6 310.8h.2M258.6 311.5h.2M258.6 300.7h.2"/>
<path d="M258.9 305.3h.1M258.9 304.9h.1M258.9 304.1h.1M258.9 308.8h.1M258.9 303.4h.1M258.9 314.3h.1M258.9 315.9h.1M258.9 301.8h.1M258.9 303h.1M258.9 301.4h.1M258.9 302.9h.1M258.9 309.7h.1"/>
<path d="M258.9 310.5h.1M258.9 306.8h.1M258.9 305.8h.1M258.9 310.8h.1M258.9 311.5h.1M258.9 300.7h.1M258.6 334.5h.2M258.6 335.2h.2M258.6 337.3h.2M258.6 338h.2M258.6 335h.2M258.6 337.5h.2"/>
<path d="M258.6 330.2h.2M258.6 331.3h.2M258.6 325.1h.2M258.6 325.9h.2M258.6 331h.2M258.9 334.5h.1M258.9 335.2h.1M258.9 337.3h.1M258.9 338h.1M258.9 335h.1M258.9 337.5h.1M258.9 330.2h.1"/>
<path d="M258.9 331.3h.1M258.9 325.1h.1M258.9 325.9h.1M258.9 331h.1M258.6 356.6h.2M258.6 358.2h.2M258.6 341.2h.2M258.6 342.3h.2M258.6 346.6h.2M258.6 347.3h.2M258.6 341.6h.2M258.9 356.6h.1"/>
<path d="M258.9 358.2h.1M258.9 341.2h.1M258.9 342.3h.1M258.9 346.6h.1M258.9 347.3h.1M258.9 341.6h.1M258.6 367.5h.2M258.6 367.2h.2M258.6 368.4h.2M258.6 363.7h.2M258.6 369h.2M258.6 369.5h.2"/>
<path d="M258.6 370.8h.2M258.6 369.1h.2M258.6 371.1h.2M258.6 377.4h.2M258.6 378.2h.2M258.6 374.6h.2M258.6 375.7h.2M258.6 369.6h.2M258.6 370.7h.2M258.6 362h.2M258.6 362.8h.2M258.6 365.6h.2"/>
<path d="M258.6 366.8h.2M258.6 361h.2M258.6 361.8h.2M258.6 371.8h.2M258.6 371h.2M258.6 377.8h.2M258.6 377.1h.2M258.9 367.5h.1M258.9 367.2h.1M258.9 368.4h.1M258.9 363.7h.1M258.9 369h.1"/>
<path d="M258.9 369.5h.1M258.9 370.8h.1M258.9 369.1h.1M258.9 371.1h.1M258.9 377.4h.1M258.9 378.2h.1M258.9 374.6h.1M258.9 375.7h.1M258.9 369.6h.1M258.9 370.7h.1M258.9 362h.1M258.9 362.8h.1"/>
<path d="M258.9 365.6h.1M258.9 366.8h.1M258.9 361h.1M258.9 361.8h.1M258.9 371.8h.1M258.9 371h.1M258.9 377.8h.1M258.9 377.1h.1M258.6 380h.2M258.6 396h.2M258.6 396.7h.2M258.6 383.5h.2"/>
<path d="M258.6 384.2h.2M258.6 396.8h.2M258.9 380h.1M258.9 396h.1M258.9 396.7h.1M258.9 383.5h.1M258.9 384.2h.1M258.9 396.8h.1"/>
</g>
<!-- layer: Visible Narrow (ANSI) -->
<g fill="none" stroke="#000" stroke-width=".4">
<path d="M229.2 30l-61.9 35.7M229.8 31l-61.9 35.7-.3-.2M229.8 31.4v133.2M153.5 59.3l13.3 7.7v133.2l-13.3-7.6M220.7 44.8l-43.9 25M167.3 66v.4M167.9 67v133.2M221.6 127.1l.3 .1-.3 .5v4.1M175.7 153.7l.1 4.1M176.7 153.5l-.3 .2v4.1M216 156.9l5.3 3.1M216.2 156.5l5.1 2.9"/>
<path d="M513.8 158.2v133.3M514.3 157.9v.2M514.3 157.9h-.5l-61.9 35.6M229.8 164.9l-61.9 35.7-.6-.3M505 171.8l-.3-.2-43.7 25.2M505.3 172.3v.3l-43.7 25.2M528.3 165.9l-13.4-7.7v133.3l13.4 7.6M451.9 193.9v133.2M460.4 198.4l5.4 3.1M460.4 199.1l5.1 3M505.3 254.1v4.1l-.3 .2M505.9 254.1l.1 4.2"/>
<path d="M460.1 280.2v4l-.2 .2 .2 .5M514.1 292l-.3-.2-61.9 35.7M514.3 292.1l.1 .3M514.3 292.8l-61.9 35.6"/>
</g>
<g fill="none" stroke="#000" stroke-width=".51">
<path d="M229.5 30.2l.1-.4-.4 .2 .6 1M229.6 30.4l.2 .3M229.8 30.7l.3 .2-.3 .5M229.8 30.7h-.1M230.1 31.1v133.2l-.3 .3M220.5 45.1l-43.7 25.2M220.7 44.6l.3-.2v.9zM167.1 66.9l.8 .1h-1.1M167.1 65.8l.2-.1-.2 .5zM167.1 66.9l-.3 .1M167.3 66.4l-.2 .5M167.3 66l-.5 1"/>
<path d="M167.3 66l.3 .5M167.3 65.7l.6 1M176.7 70.4l.3-.6-.3 .1v.8M221.3 126.9l.3 .2M221.4 127.4v4.2l.2 .2-.3-.2M221.4 131.6h-.1M221.6 127.1h.4M221.6 127.1l-.2 .2 .2 .4M221.9 127.2v.4M175.7 157.9l.4 .1-.4 .2zM175.7 153.5h1M175.8 157.8h.6"/>
<path d="M175.8 157.8l-.1 .1M176.1 153.2l-.4 .6 .7-.1M513.8 158.2h1.1M514 157.5l-61.9 35.7-.2 .3M514.3 157.5h-.4l-.1 .4M514.3 157.5l.4-.1v.3l-.4 .2zM514.3 157.9l-.2 .2M514.8 157.9l13.3 7.6M229.8 164.9l-.1 .3-61.9 35.7M504.7 171.5l.3 .1M505.3 172.3l-.3-.2v-.8l-.3 .3 .6 1M153.7 192.9l13.2 7.7"/>
<path d="M451.9 193.9l-.2 .2v133.3M460.7 196.8v.8l.3 .2v-.8l-.3-.2 .3-.1 .6 1.1M167.3 200.6l-.2 .4 .2-.1M167.3 200.6v.3M167.6 200.4l-.3 .2M167.9 200.2h-1.1l.1 .3h.4M167.9 200.6l-.1 .3h-.5M505 258.4h1M505.3 258.2l.7-.1-.4 .6M505.3 254.1h.6M505.6 253.9l.3 .2M506 254l-.1 .1"/>
<path d="M459.7 284.8l.4 .1M459.9 284.4l-.2 .7 .4-.2M460.1 284.2v.7M460.1 284.9l.3 .2M460.3 280.4l-.2-.2 .3 .3v4M513.8 291.5h1.1zM513.8 291.8l.5 1M514.1 292l.2 .5M514.3 292.5l.4-.2-.4 .5M514.3 292.5v.3M514.9 291.5l-.6 .9M451.9 327.8l.3 .4"/>
<path d="M451.9 327.1l-.2 .2 .2 .5M451.9 327.5l.5 .9-.2 .2v-.4M451.9 327.7v.1M452.1 328.1l.1 .1"/>
</g>
<g fill="#000">
<circle cx="221.6" cy="131.8" r=".25"/>
<circle cx="461" cy="197" r=".25"/>
<circle cx="460.1" cy="280.2" r=".25"/>
</g>
<!-- layer: Visible (ANSI) -->
<circle cx="514.4" cy="292.4" r=".25" fill="#000"/>
<!-- layer: Bend Centerline (ANSI) -->
<g fill="none" stroke="#000" stroke-width=".4">
<path d="M50.9 272.8v6.2M214.8 272.8v6.2M50.5 292.5v4.8M50.5 298.6v2.4M50.9 280.6v3.1M50.9 285.3v6.3M51.3 292h4.6M57 292h2.2M60.4 292h9M70.5 292h2.3M74 292h9M84.1 292h2.3"/>
<path d="M87.6 292h9M97.7 292h2.3M101.2 292h9M111.3 292h2.3M114.7 292h9.1M124.9 292h2.2M128.3 292h9.1M138.5 292h2.2M141.9 292h9M152.1 292h2.2M155.4 292h9.1M165.6 292h2.3"/>
<path d="M169 292h9.1M179.2 292h2.3M182.6 292h9M192.8 292h2.3M196.2 292h9M206.4 292h2.3M209.7 292h4.6M214.8 280.6v3.1M214.8 285.3v6.3M215.1 292.5v4.8M215.1 298.6v2.4M50.5 302.2v9.7"/>
<path d="M50.5 313.1v2.5M50.5 316.8v9.7M97.6 304.2h1.7M101 304.2h1.6M203.8 305.3v4.1M203.8 310.5v2M203.8 313.6v8.2M215.1 302.2v9.7M215.1 313.1v2.5M215.1 316.8v9.7M50.5 327.7v2.4M50.5 331.4v9.7"/>
<path d="M203.8 322.8v2.1M203.8 325.9v8.3M203.8 335.2v2M203.8 338.3v8.2M215.1 327.7v2.4M215.1 331.4v9.7M50.5 342.3v2.4M50.5 345.9v9.8M50.5 356.9v2.4M203.8 347.6v2M203.8 350.6v8.3M203.8 359.9v2.1"/>
<path d="M215.1 342.3v2.4M215.1 345.9v9.8M215.1 356.9v2.4M50.5 360.6v9.7M50.5 371.5v2.5M50.5 375.2v4.8M97.6 368.4h1.7M101 368.4h1.6M203.8 363v4.2M215.1 360.6v9.7M215.1 371.5v2.5M215.1 375.2v4.8"/>
<path d="M50.9 380.9v6.3M50.9 388.7v3.2M50.9 393.4v6.3M51.3 380.5h4.6M57 380.5h2.2M60.4 380.5h9M70.5 380.5h2.3M74 380.5h9M84.1 380.5h2.3M87.6 380.5h9M97.7 380.5h2.3M101.2 380.5h9"/>
<path d="M111.3 380.5h2.3M114.7 380.5h9.1M124.9 380.5h2.2M128.3 380.5h9.1M138.5 380.5h2.2M141.9 380.5h9M152.1 380.5h2.2M155.4 380.5h9.1M165.6 380.5h2.3M169 380.5h9.1M179.2 380.5h2.3M182.6 380.5h9"/>
<path d="M192.8 380.5h2.3M196.2 380.5h9M206.4 380.5h2.3M209.7 380.5h4.6M214.8 380.9v6.3M214.8 388.7v3.2M214.8 393.4v6.3"/>
</g>
<!-- layer: Border (ANSI) -->
<g fill="none" stroke="#000" stroke-width=".7">
<path d="M19 12.7h520.8v406.4h-520.8zM139.7 8.6v4.1M279.4 6.3v6.4l-2.2-3.8h4.4l-2.2 3.8M419.1 8.6v4.1M15 107.9h4M539.8 107.9h4M12.7 215.9h6.3l-3.8-2.2v4.4l3.8-2.2M539.8 215.9l3.8 2.2v-4.4l-3.8 2.2h6.3M15 323.8h4M539.8 323.8h4M139.7 419.1v4.1M279.4 419.1l2.2 3.8h-4.4l2.2-3.8v6.3"/>
<path d="M419.1 419.1v4.1"/>
</g>
<!-- layer: Title (ANSI) -->
<g fill="none" stroke="#000" stroke-width=".4">
<path d="M387.3 355.6v63.5M412.7 355.6v63.5M342.9 365.1h69.8M342.9 374.6h69.8M412.7 371.3h127.1M342.9 384.2h69.8M342.9 393.7h69.8M342.9 412.7h196.9M342.9 403.2h69.8M412.7 400h127.1M425.4 400v12.7M441.2 412.7v6.4"/>
<path d="M450.8 400v12.7M488.9 412.7v6.4M527 400v12.7"/>
</g>
<path d="M342.9 355.6h196.9v63.5h-196.9z" fill="none" stroke="#000" stroke-width=".51"/>
<!-- layer: Dimension (ANSI) -->
<g fill="none" stroke="#000" stroke-width=".4">
<path d="M30.8 256.9v33.5M232.3 259.6l2.5 .5-2.5 .5zM234.8 256.9v33.5M30.8 260.1l2.5-.5v1zM30.8 260.1h83.4M150.4 260.1h84.4M215.9 272.4h30.8M243.5 272.4l.5 2.5h-1zM243.5 272.4v45.8M253.6 313.4h5M256.1 312.9l2.5 .5-2.5 .5zM259 313.4l2.5-.5v1z"/>
<path d="M259 313.4h6.6M243.5 354.3v45.8M243 397.6h1l-.5 2.5zM215.9 400.1h30.8"/>
</g>
<path d="M30.8 260.1l2.5-.5zM30.8 260.1l2.5-.5v1zM232.3 260.6l2.5-.5zM232.3 259.6l2.5 .5-2.5 .5zM243.5 272.4l.5 2.5zM243.5 272.4l.5 2.5h-1zM256.1 313.9l2.5-.5zM256.1 312.9l2.5 .5-2.5 .5zM259 313.4l2.5-.5zM259 313.4l2.5-.5v1zM243 397.6l.5 2.5zM243 397.6h1l-.5 2.5z" fill="#000" stroke="#000" stroke-width=".4"/>
<!-- layer: Symbol (ANSI) -->
<path d="M98 369.6l2.2-1.2-1.6 2zM100.2 368.4l-3.2 2.7h-2.5" fill="none" stroke="#000" stroke-width=".4"/>
<path d="M100.2 368.4l-1.6 2zM98 369.6l2.2-1.2-1.6 2z" fill="#000" stroke="#000" stroke-width=".4"/>
<g font-size="6.3">
<text x="413.5" y="389">Frame Face</text>
<text x="417.2" y="410.6">C</text>
<text x="451.6" y="411.9">SM05A</text>
</g>
<g font-size="4.4">
<text x="343.7" y="363.5">Jay Lin</text>
<text x="388.1" y="363.7">5/20/2016</text>
<text x="530.4" y="410">1.2</text>
</g>
<g font-size="4.2">
<text x="68.7" y="11.7">4</text>
<text x="208.4" y="11.7">3</text>
<text x="348.1" y="11.7">2</text>
<text x="487.8" y="11.7">1</text>
<text x="15.1" y="55.5">D</text>
<text x="540.9" y="55.5">D</text>
<text x="15.2" y="163.4">C</text>
<text x="541" y="163.4">C</text>
<text x="115" y="261.6">816.07 [32.129 in]</text>
<text x="15.3" y="271.4">B</text>
<text x="50" y="272.4" transform="rotate(-90 50 272.4)">1.59</text>
<text x="213.9" y="272.4" transform="rotate(-90 213.9 272.4)">1.59</text>
<text x="541.1" y="271.4">B</text>
<text x="50" y="290.5" transform="rotate(-90 50 290.5)">N 90.0° R</text>
<text x="114.9" y="291.1">DOWN 90.0° R1.59</text>
<text x="50" y="300.1" transform="rotate(-90 50 300.1)">DOW</text>
<text x="85.9" y="303.3">UP 90.0° R1.59</text>
<text x="213.9" y="300.1" transform="rotate(-90 213.9 300.1)">DOWN 90.0° R</text>
<text x="266.3" y="315">1.59 [.063 in]</text>
<text x="342.8" y="337.1">Material: 1/16&quot; steel</text>
<text x="342.8" y="342.1">Quantity: 1</text>
<text x="342.8" y="347.1">Units: millimeters</text>
<text x="245" y="353.5" transform="rotate(-90 245 353.5)">511.03 [20.119 in]</text>
<text x="342.8" y="352.1">Finish: Deburr</text>
<text x="49.6" y="354.1" transform="rotate(-90 49.6 354.1)">DOWN 90.0° R1.59</text>
<text x="203" y="354.1" transform="rotate(-90 203 354.1)">DOWN 90.0° R1.59</text>
<text x="214.3" y="354.1" transform="rotate(-90 214.3 354.1)">DOWN 90.0° R1.59</text>
<text x="65.2" y="372.6">UP 90.0° R1.59</text>
<text x="15.2" y="379.3">A</text>
<text x="50" y="380.6" transform="rotate(-90 50 380.6)">1.59</text>
<text x="114.9" y="379.6">DOWN 90.0° R1.59</text>
<text x="541" y="379.3">A</text>
<text x="50" y="398.7" transform="rotate(-90 50 398.7)">N 90.0° R</text>
<text x="50" y="408.2" transform="rotate(-90 50 408.2)">DOW</text>
<text x="213.9" y="408.2" transform="rotate(-90 213.9 408.2)">DOWN 90.0° R1.59</text>
<text x="501.3" y="418.3">1</text>
<text x="511.8" y="418.3">1</text>
<text x="68.7" y="423.2">4</text>
<text x="208.4" y="423.2">3</text>
<text x="348.1" y="423.2">2</text>
<text x="487.8" y="423.2">1</text>
</g>
<g font-size="3.5">
<text x="343.7" y="358.9">DRAWN</text>
<text x="343.7" y="368.5">CHECKED</text>
<text x="413.5" y="374.6">TITLE</text>
<text x="343.7" y="378">QA</text>
<text x="343.7" y="387.5">MFG</text>
<text x="343.7" y="397.1">APPROVED</text>
<text x="415.5" y="403.4">SIZE</text>
<text x="451.6" y="403.4">DWG NO</text>
<text x="530.3" y="403.4">REV</text>
<text x="413.5" y="416.1">SCALE</text>
<text x="489.7" y="418.3">SHEET</text>
<text x="506.2" y="418.3">OF</text>
</g>
</svg>
